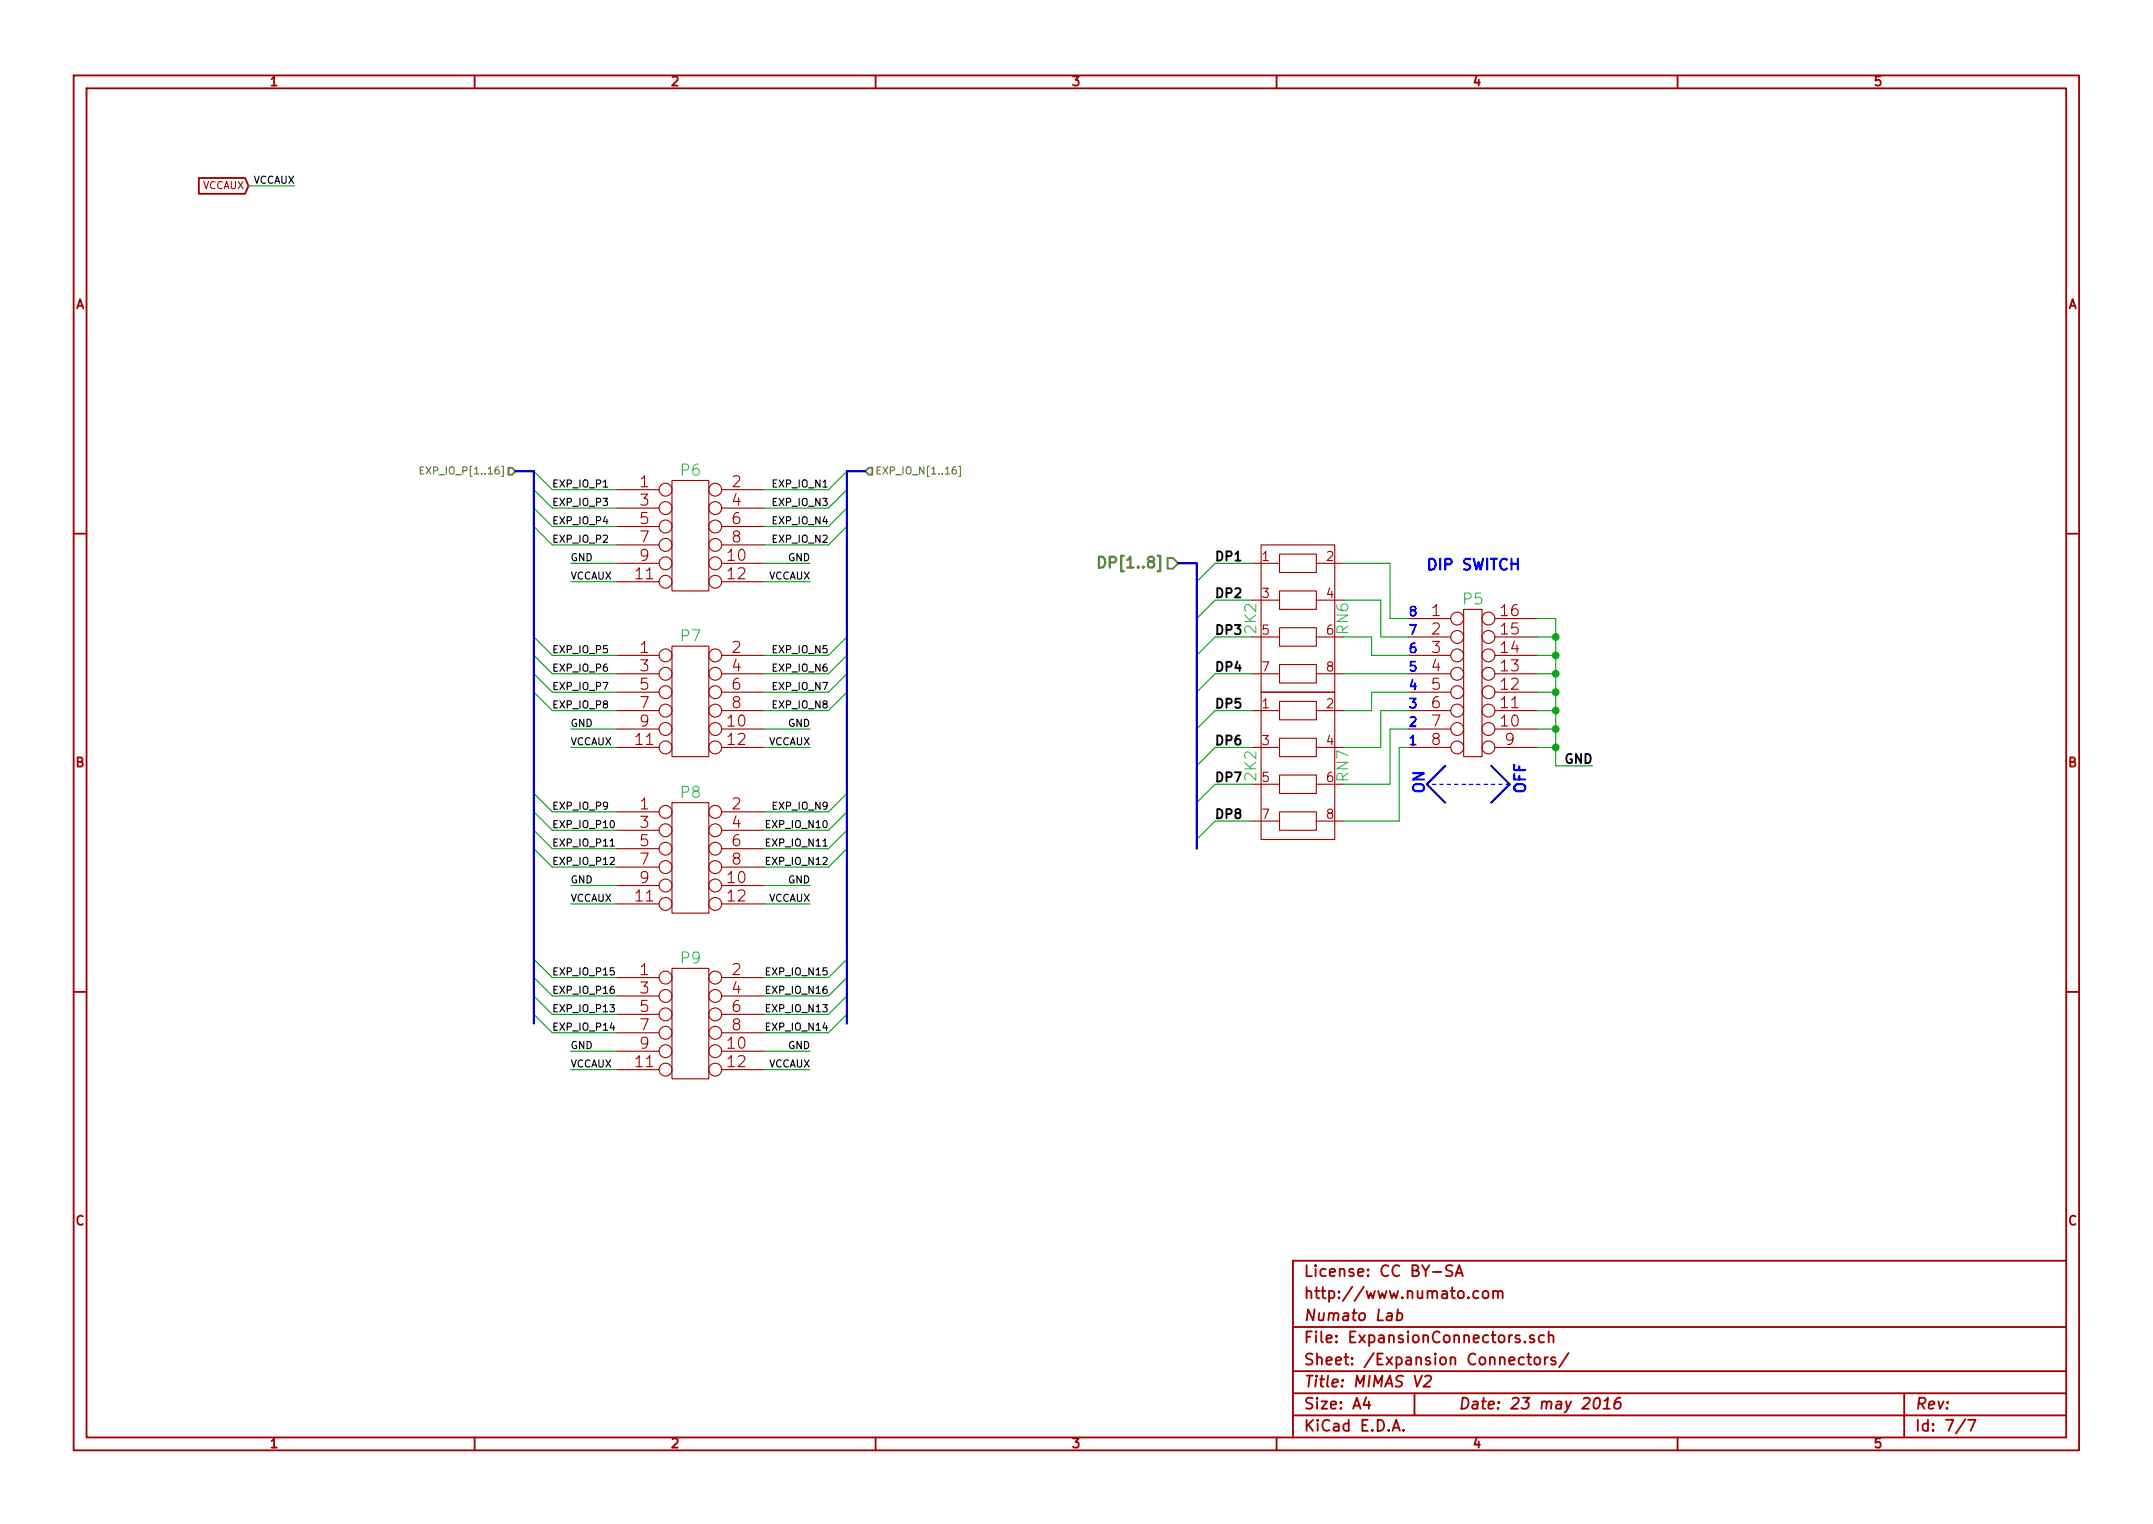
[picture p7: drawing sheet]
<svg xmlns="http://www.w3.org/2000/svg" width="297mm" height="210mm" viewBox="0 0 297 210" stroke-linecap="round" stroke-linejoin="round" font-family="sans-serif">
<g fill="none" stroke="#a00000" stroke-width=".25">
<path d="M10.2 10.4h276.6v189.7h-276.6zM11.9 12.2h273.2v186.1h-273.2zM65.5 10.4v1.8M120.8 10.4v1.8M176.1 10.4v1.8M231.4 10.4v1.8M27.4 24.6h6.4l.5 1-.5 1.1h-6.4zM10.2 73.6h1.7M285.1 73.6h1.7M10.2 136.8h1.7M285.1 136.8h1.7M200.4 174.6a.62 .62 0 0 0-.8 .1 .36 .36 0 0 0 .2 .6 .53 .53 0 0 1 .6 .5l-.1 .1a.68 .68 0 0 1-.8 .1"/>
<path d="M200.8 176.1l.5-1.6 .5 1.6M200.9 175.6h.8M204 178.2a.48 .48 0 0 0-.7 .1v.5a.48 .48 0 0 0 .7 .2M204.6 178.3a.42 .42 0 0 1 .4-.2 .42 .42 0 0 1 .4 .3v.4a.43 .43 0 0 1-.4 .3 .43 .43 0 0 1-.5-.3zM206 178.3a.38 .38 0 0 1 .7 0v.8M206 178.1v1M206.7 178.3a.35 .35 0 0 1 .3-.2 .35 .35 0 0 1 .3 .2v.8M285.1 173.9h-106.7v24.4M65.5 198.3v1.8M120.8 198.3v1.8M176.1 198.3v1.8M178.4 183.1h106.7"/>
<path d="M178.4 189.2h106.7M178.4 195.3h106.7M178.4 192.2h106.7M188.5 192.8l-.4 1h1M188.8 193.3v1.1M192.1 197.4l.5-1.5 .5 1.5M192.3 197h.7M192.8 181.2l.2-.1 .4 .1 .1 .3-.1 .4a.52 .52 0 0 1-.7 .2M192.9 180.6l-.2 1.6M193.6 197.3h.1l-.1 .1-.1-.1h.1v.1M195.1 192.2v3.1M195.2 189.8l.3 1.5 .7-1.5"/>
<path d="M196.6 189.9l.2-.1h.4a.32 .32 0 0 1 .2 .4l-.1 .2-.9 .9h.9M210.3 187.3a.48 .48 0 0 0-.7 .1l-.1 .6a.48 .48 0 0 0 .8 .2M210.4 185.1h.1l-.1 .1-.1-.1h.1v.1M210.7 187.2h.6M210.9 186.7v1.4l.1 .1 .3 .1M211.6 184.3l-.3-.1-.3 .2 .1 .2 .5 .2 .1 .1-.1 .2-.1 .1-.5-.1M211.8 187.4a.42 .42 0 0 1 .4-.2 .42 .42 0 0 1 .3 .3v.5a.43 .43 0 0 1-.4 .3 .43 .43 0 0 1-.4-.3zM213 184.3a.48 .48 0 0 0-.6 0l-.1 .6a.48 .48 0 0 0 .7 .2M213.1 187.2v1.1M213.6 187.2l-.3 .1-.2 .2M213.7 184.3a.38 .38 0 0 1 .6 .1v.8M213.7 183.7v1.5"/>
<path d="M214.6 187.3l-.4-.1-.2 .3 .1 .2 .5 .1 .1 .2-.1 .2-.1 .1-.5-.1M216.4 186.7l-1.3 1.9M220.1 193a.35 .35 0 0 1 .4-.2 .35 .35 0 0 1 .2 .3 .87 .87 0 0 1-.6 1.3l-.1-.1a1.14 1.14 0 0 1 .1-1.3zM221.2 194.4h.9M221.3 193.3l.5-.5-.1 1.6M223.6 192.8a.72 .72 0 0 0-.8 .7l-.1 .7a.52 .52 0 0 0 .9-.1v-.5a.49 .49 0 0 0-.9 .1M231.4 198.3v1.8M262.7 192.2v6.1M271.1 195.8l-1.3 2M271.5 195.9h1l-.6 1.5"/>
</g>
<g fill="none" stroke="#a00000" stroke-width=".15">
<path d="M85.1 67.6h5.8M85.1 70.1h5.8M85.1 72.6h5.8M85.1 75.2h5.8M85.1 77.7h5.8M92.7 66.3h5.1v15.2h-5.1zM99.6 67.6h5.8M99.6 70.1h5.8M99.6 72.6h5.8M99.6 75.2h5.8M99.6 77.7h5.8M172.7 77.7h3.8"/>
<path d="M174 75.2h10.1v20.3h-10.1zM176.5 76.4h5.1v2.6h-5.1zM181.6 77.7h3.8M85.1 80.3h5.8M85.1 90.4h5.8M85.1 93h5.8M85.1 95.5h5.8M85.1 98h5.8M92.7 89.1h5.1v15.3h-5.1zM99.6 80.3h5.8M99.6 90.4h5.8M99.6 93h5.8"/>
<path d="M99.6 95.5h5.8M99.6 98h5.8M172.7 93h3.8M172.7 98h3.8M172.7 87.9h3.8M172.7 82.8h3.8M174 95.5h10.1v20.3h-10.1zM176.5 81.5h5.1v2.6h-5.1zM176.5 86.6h5.1v2.5h-5.1zM176.5 91.7h5.1v2.5h-5.1zM176.5 96.8h5.1v2.5h-5.1zM181.6 93h3.8"/>
<path d="M181.6 98h3.8M181.6 87.9h3.8M181.6 82.8h3.8M194.3 90.4h5.9M194.3 93h5.9M194.3 95.5h5.9M194.3 98h5.9M194.3 85.3h5.9M194.3 87.9h5.9M201.9 84.1h2.6v20.3h-2.6zM206.2 90.4h5.9M206.2 93h5.9"/>
<path d="M206.2 95.5h5.9M206.2 98h5.9M206.2 85.3h5.9M206.2 87.9h5.9M85.1 100.6h5.8M85.1 103.1h5.8M85.1 112h5.8M85.1 114.5h5.8M85.1 117.1h5.8M85.1 119.6h5.8M92.7 110.7h5.1v15.3h-5.1zM99.6 100.6h5.8"/>
<path d="M99.6 103.1h5.8M99.6 112h5.8M99.6 114.5h5.8M99.6 117.1h5.8M99.6 119.6h5.8M172.7 103.1h3.8M172.7 108.2h3.8M172.7 113.3h3.8M176.5 101.8h5.1v2.6h-5.1zM176.5 106.9h5.1v2.6h-5.1zM176.5 112h5.1v2.5h-5.1zM181.6 103.1h3.8"/>
<path d="M181.6 108.2h3.8M181.6 113.3h3.8M194.3 100.6h5.9M194.3 103.1h5.9M206.2 100.6h5.9M206.2 103.1h5.9M85.1 122.2h5.8M85.1 124.7h5.8M85.1 134.9h5.8M85.1 137.4h5.8M85.1 139.9h5.8M92.7 133.6h5.1v15.2h-5.1z"/>
<path d="M99.6 122.2h5.8M99.6 124.7h5.8M99.6 134.9h5.8M99.6 137.4h5.8M99.6 139.9h5.8M85.1 142.5h5.8M85.1 145h5.8M85.1 147.6h5.8M99.6 142.5h5.8M99.6 145h5.8M99.6 147.6h5.8"/>
<circle cx="91.8" cy="77.7" r=".89"/>
<circle cx="91.8" cy="75.2" r=".89"/>
<circle cx="91.8" cy="67.6" r=".89"/>
<circle cx="91.8" cy="70.1" r=".89"/>
<circle cx="91.8" cy="72.6" r=".89"/>
<circle cx="98.7" cy="72.6" r=".89"/>
<circle cx="98.7" cy="67.6" r=".89"/>
<circle cx="98.7" cy="77.7" r=".89"/>
<circle cx="98.7" cy="70.1" r=".89"/>
<circle cx="98.7" cy="75.2" r=".89"/>
<circle cx="91.8" cy="80.3" r=".89"/>
<circle cx="91.8" cy="90.4" r=".89"/>
<circle cx="91.8" cy="93" r=".89"/>
<circle cx="91.8" cy="95.5" r=".89"/>
<circle cx="91.8" cy="98" r=".89"/>
<circle cx="98.7" cy="98" r=".89"/>
<circle cx="98.7" cy="80.3" r=".89"/>
<circle cx="98.7" cy="90.4" r=".89"/>
<circle cx="98.7" cy="95.5" r=".89"/>
<circle cx="98.7" cy="93" r=".89"/>
<circle cx="201" cy="93" r=".89"/>
<circle cx="201" cy="95.5" r=".89"/>
<circle cx="201" cy="85.3" r=".89"/>
<circle cx="201" cy="90.4" r=".89"/>
<circle cx="201" cy="98" r=".89"/>
<circle cx="201" cy="87.9" r=".89"/>
<circle cx="205.4" cy="90.4" r=".89"/>
<circle cx="205.4" cy="95.5" r=".89"/>
<circle cx="205.4" cy="98" r=".89"/>
<circle cx="205.4" cy="85.3" r=".89"/>
<circle cx="205.4" cy="87.9" r=".89"/>
<circle cx="205.4" cy="93" r=".89"/>
<circle cx="91.8" cy="100.6" r=".89"/>
<circle cx="91.8" cy="112" r=".89"/>
<circle cx="91.8" cy="114.5" r=".89"/>
<circle cx="91.8" cy="117.1" r=".89"/>
<circle cx="91.8" cy="103.1" r=".89"/>
<circle cx="91.8" cy="119.6" r=".89"/>
<circle cx="98.7" cy="112" r=".89"/>
<circle cx="98.7" cy="114.5" r=".89"/>
<circle cx="98.7" cy="100.6" r=".89"/>
<circle cx="98.7" cy="117.1" r=".89"/>
<circle cx="98.7" cy="119.6" r=".89"/>
<circle cx="98.7" cy="103.1" r=".89"/>
<circle cx="201" cy="100.6" r=".89"/>
<circle cx="201" cy="103.1" r=".89"/>
<circle cx="205.4" cy="100.6" r=".89"/>
<circle cx="205.4" cy="103.1" r=".89"/>
<circle cx="91.8" cy="134.9" r=".89"/>
<circle cx="91.8" cy="137.4" r=".89"/>
<circle cx="91.8" cy="139.9" r=".89"/>
<circle cx="91.8" cy="124.7" r=".89"/>
<circle cx="91.8" cy="122.2" r=".89"/>
<circle cx="98.7" cy="134.9" r=".89"/>
<circle cx="98.7" cy="139.9" r=".89"/>
<circle cx="98.7" cy="137.4" r=".89"/>
<circle cx="98.7" cy="124.7" r=".89"/>
<circle cx="98.7" cy="122.2" r=".89"/>
<circle cx="91.8" cy="142.5" r=".89"/>
<circle cx="91.8" cy="147.6" r=".89"/>
<circle cx="91.8" cy="145" r=".89"/>
<circle cx="98.7" cy="142.5" r=".89"/>
<circle cx="98.7" cy="147.6" r=".89"/>
<circle cx="98.7" cy="145" r=".89"/>
</g>
<path d="M58 64.9h.3M58.5 64.4h-.5v1h.5M131.9 64.4l-.3 .1a.63 .63 0 0 0 0 .9l.3-.1 .1-.3-.3-.2h-.2l-.1 .2M132.3 64.3h.2v1.4h-.2" fill="none" stroke="#808000" stroke-width=".15"/>
<path d="M70.2 64.5h.4l.5 .5-.5 .5h-.4zM119.9 64.5h.4v1h-.4l-.5-.5zM161.1 77h.7l.8 .7-.8 .8h-.7z" fill="none" stroke="#808000" stroke-width=".25"/>
<path d="M84.2 116.7h.6" fill="none" stroke="#000" stroke-width=".15"/>
<g fill="none" stroke="#00a000" stroke-width=".15">
<path d="M34.3 25.6h6.3M73.7 65l2.5 2.6h8.9M73.7 67.6l2.5 2.5h8.9M73.7 70.1l2.5 2.5h8.9M73.7 72.6l2.5 2.6h8.9M78.7 77.7h6.4M105.4 77.7h6.4M116.8 65l-2.5 2.6h-8.9M116.8 67.6l-2.5 2.5h-8.9M116.8 70.1l-2.5 2.5h-8.9M116.8 72.6l-2.5 2.6h-8.9M172.7 77.7h-5.1l-2.5 2.6"/>
<path d="M185.4 77.7h6.4v7.6h2.5M73.7 87.9l2.5 2.5h8.9M73.7 90.4l2.5 2.6h8.9M73.7 93l2.5 2.5h8.9M73.7 95.5l2.5 2.5h8.9M78.7 80.3h6.4M105.4 80.3h6.4M116.8 87.9l-2.5 2.5h-8.9M116.8 90.4l-2.5 2.6h-8.9M116.8 93l-2.5 2.5h-8.9M116.8 95.5l-2.5 2.5h-8.9M172.7 93h-5.1l-2.5 2.5"/>
<path d="M172.7 98h-5.1l-2.5 2.6M172.7 82.8h-5.1l-2.5 2.5M172.7 87.9h-5.1l-2.5 2.5M185.4 87.9h3.8v2.5h5.1M185.4 93h8.9M185.4 82.8h5.1v5.1h3.8M194.3 95.5h-5.1v2.5h-3.8M194.3 98h-3.8v5.1h-5.1M212.1 90.4h2.5M212.1 93h2.5M212.1 95.5h2.5M212.1 98h2.5"/>
<path d="M212.1 87.9h2.5M212.1 85.3h2.5v20.4h5.1M73.7 109.5l2.5 2.5h8.9M73.7 112l2.5 2.5h8.9M73.7 114.5l2.5 2.6h8.9M73.7 117.1l2.5 2.5h8.9M78.7 100.6h6.4M78.7 103.1h6.4M105.4 100.6h6.4M105.4 103.1h6.4M116.8 109.5l-2.5 2.5h-8.9M116.8 112l-2.5 2.5h-8.9"/>
<path d="M116.8 114.5l-2.5 2.6h-8.9M116.8 117.1l-2.5 2.5h-8.9M172.7 103.1h-5.1l-2.5 2.6M172.7 108.2h-5.1l-2.5 2.5M172.7 113.3h-5.1l-2.5 2.5M194.3 100.6h-2.5v7.6h-6.4M194.3 103.1h-1.3v10.2h-7.6M212.1 100.6h2.5M212.1 103.1h2.5M73.7 132.3l2.5 2.6h8.9M73.7 134.9l2.5 2.5h8.9M73.7 137.4l2.5 2.5h8.9"/>
<path d="M73.7 139.9l2.5 2.6h8.9M78.7 122.2h6.4M78.7 124.7h6.4M105.4 122.2h6.4M105.4 124.7h6.4M116.8 139.9l-2.5 2.6h-8.9M116.8 137.4l-2.5 2.5h-8.9M116.8 134.9l-2.5 2.5h-8.9M116.8 132.3l-2.5 2.6h-8.9M78.7 145h6.4M78.7 147.6h6.4M105.4 145h6.4"/>
<path d="M105.4 147.6h6.4"/>
</g>
<path d="M71.1 65h2.6v76.2M119.4 65h-2.6v76.2M162.6 77.7h2.5v39.4M199.4 105.7l-2.6 2.5 2.6 2.5M205.7 105.7l2.6 2.5-2.6 2.5" fill="none" stroke="#0000c0" stroke-width=".3"/>
<path d="M151.6 76.8a.8 .8 0 0 1 .9 .5 .8 .8 0 0 1-.3 1h-.6z" fill="none" stroke="#808000" stroke-width=".3"/>
<g fill="#00a000" stroke="#00a000" stroke-width=".25">
<circle cx="214.6" cy="87.9" r=".41"/>
<circle cx="214.6" cy="90.4" r=".41"/>
<circle cx="214.6" cy="93" r=".41"/>
<circle cx="214.6" cy="95.5" r=".41"/>
<circle cx="214.6" cy="98" r=".41"/>
<circle cx="214.6" cy="100.6" r=".41"/>
<circle cx="214.6" cy="103.1" r=".41"/>
</g>
<path d="M196.8 108.2h11.5" fill="none" stroke="#00f" stroke-width=".15" stroke-dasharray=".5" stroke-dashoffset=".3"/>
<g font-size="2.1" fill="#00a0a0">
<text x="94" y="65.7">P6</text>
<text x="201.9" y="83.5">P5</text>
<text x="94" y="88.6">P7</text>
<text x="173.4" y="87.3" transform="rotate(-90 173.4 87.3)">2K2</text>
<text x="186.1" y="87.4" transform="rotate(-90 186.1 87.4)">RN6</text>
<text x="173.4" y="107.6" transform="rotate(-90 173.4 107.6)">2K2</text>
<text x="186.1" y="107.8" transform="rotate(-90 186.1 107.8)">RN7</text>
<text x="94" y="110.2">P8</text>
<text x="94" y="133">P9</text>
</g>
<g font-size="2.1" fill="#a00000">
<text x="88.3" y="67.3">1</text>
<text x="88.3" y="69.8">3</text>
<text x="101" y="67.3">2</text>
<text x="101" y="69.8">4</text>
<text x="88.3" y="72.4">5</text>
<text x="88.3" y="74.9">7</text>
<text x="88.3" y="77.5">9</text>
<text x="100.4" y="77.5">10</text>
<text x="101" y="72.4">6</text>
<text x="101" y="74.9">8</text>
<text x="87.7" y="80">11</text>
<text x="100.4" y="80">12</text>
<text x="197.5" y="85.1">1</text>
<text x="197.5" y="87.6">2</text>
<text x="207.1" y="87.6">15</text>
<text x="207.1" y="85.1">16</text>
<text x="88.3" y="90.2">1</text>
<text x="88.3" y="92.7">3</text>
<text x="88.3" y="95.2">5</text>
<text x="101" y="90.2">2</text>
<text x="101" y="92.7">4</text>
<text x="101" y="95.2">6</text>
<text x="197.5" y="90.2">3</text>
<text x="197.5" y="92.7">4</text>
<text x="197.5" y="95.2">5</text>
<text x="207.1" y="95.2">12</text>
<text x="207.1" y="92.7">13</text>
<text x="207.1" y="90.2">14</text>
<text x="88.3" y="97.8">7</text>
<text x="88.3" y="100.3">9</text>
<text x="100.4" y="100.3">10</text>
<text x="101" y="97.8">8</text>
<text x="197.5" y="97.8">6</text>
<text x="197.5" y="100.3">7</text>
<text x="207.1" y="100.3">10</text>
<text x="207.1" y="97.8">11</text>
<text x="87.7" y="102.9">11</text>
<text x="100.4" y="102.9">12</text>
<text x="197.5" y="102.9">8</text>
<text x="207.7" y="102.9">9</text>
<text x="88.3" y="111.8">1</text>
<text x="101" y="111.8">2</text>
<text x="88.3" y="114.3">3</text>
<text x="88.3" y="116.8">5</text>
<text x="88.3" y="119.4">7</text>
<text x="101" y="114.3">4</text>
<text x="101" y="116.8">6</text>
<text x="101" y="119.4">8</text>
<text x="87.7" y="124.5">11</text>
<text x="88.3" y="121.9">9</text>
<text x="100.4" y="121.9">10</text>
<text x="100.4" y="124.5">12</text>
<text x="88.3" y="134.6">1</text>
<text x="88.3" y="137.2">3</text>
<text x="101" y="134.6">2</text>
<text x="101" y="137.2">4</text>
<text x="88.3" y="139.7">5</text>
<text x="88.3" y="142.2">7</text>
<text x="101" y="139.7">6</text>
<text x="101" y="142.2">8</text>
<text x="87.7" y="147.3">11</text>
<text x="88.3" y="144.8">9</text>
<text x="100.4" y="144.8">10</text>
<text x="100.4" y="147.3">12</text>
<text x="179.9" y="179.3">http://www.numato.com</text>
<text x="179.9" y="176.2">License: CC BY-SA</text>
<text x="179.9" y="185.4">File: ExpansionConnectors.sch</text>
<text x="179.9" y="182.3">Numato Lab</text>
<text x="179.9" y="191.5">Title: MIMAS V2</text>
<text x="179.9" y="188.4">Sheet: /Expansion Connectors/</text>
<text x="179.9" y="197.6">KiCad E.D.A.</text>
<text x="179.9" y="194.5">Size: A4</text>
<text x="201.2" y="194.5">Date: 23 may 2016</text>
<text x="264.2" y="194.5">Rev:</text>
<text x="264.2" y="197.6">Id: 7/7</text>
</g>
<text font-size="2.1" fill="#808000" x="152.7" y="78.5">DP[1..8]</text>
<g font-size="2.1" fill="#00f">
<text x="196.8" y="78.7">DIP SWITCH</text>
<text x="196.6" y="109.5" transform="rotate(-90 196.6 109.5)">ON</text>
<text x="210.6" y="109.5" transform="rotate(-90 210.6 109.5)">OFF</text>
</g>
<g font-size="1.8" fill="#a00000">
<text x="37.3" y="11.9">1</text>
<text x="92.7" y="11.9">2</text>
<text x="148" y="11.9">3</text>
<text x="203.3" y="11.9">4</text>
<text x="258.6" y="11.9">5</text>
<text x="10.4" y="42.7">A</text>
<text x="285.3" y="42.7">A</text>
<text x="174.1" y="77.5">1</text>
<text x="183" y="77.5">2</text>
<text x="174.1" y="82.5">3</text>
<text x="183" y="82.5">4</text>
<text x="174.1" y="87.6">5</text>
<text x="183" y="87.6">6</text>
<text x="174.1" y="92.7">7</text>
<text x="183" y="92.7">8</text>
<text x="174.1" y="97.8">1</text>
<text x="183" y="97.8">2</text>
<text x="10.4" y="105.9">B</text>
<text x="174.1" y="102.9">3</text>
<text x="174.1" y="107.9">5</text>
<text x="183" y="102.9">4</text>
<text x="183" y="107.9">6</text>
<text x="285.3" y="105.9">B</text>
<text x="174.1" y="113">7</text>
<text x="183" y="113">8</text>
<text x="10.4" y="169.1">C</text>
<text x="285.3" y="169.1">C</text>
<text x="37.3" y="199.8">1</text>
<text x="92.7" y="199.8">2</text>
<text x="148" y="199.8">3</text>
<text x="203.3" y="199.8">4</text>
<text x="258.6" y="199.8">5</text>
</g>
<g font-size="1.8">
<text x="167.6" y="77.5">DP1</text>
<text x="167.6" y="82.5">DP2</text>
<text x="167.6" y="87.6">DP3</text>
<text x="167.6" y="92.7">DP4</text>
<text x="167.6" y="97.8">DP5</text>
<text x="167.6" y="107.9">DP7</text>
<text x="167.6" y="102.9">DP6</text>
<text x="215.8" y="105.4">GND</text>
<text x="167.6" y="113">DP8</text>
</g>
<g font-size="1.8" fill="#00f">
<text x="194.6" y="87.6">7</text>
<text x="194.6" y="85.1">8</text>
<text x="194.6" y="95.2">4</text>
<text x="194.6" y="92.7">5</text>
<text x="194.6" y="90.2">6</text>
<text x="194.6" y="100.3">2</text>
<text x="194.6" y="97.8">3</text>
<text x="194.6" y="102.9">1</text>
</g>
<text font-size="1.4" fill="#a00000" x="27.8" y="26.1">VCCAUX</text>
<g font-size="1.4">
<text x="34.8" y="25.4">VCCAUX</text>
<text x="76.2" y="67.3">EXP_IO_P1</text>
<text x="76.2" y="69.8">EXP_IO_P3</text>
<text x="106.8" y="67.3">EXP_IO_N1</text>
<text x="106.8" y="69.8">EXP_IO_N3</text>
<text x="76.2" y="74.9">EXP_IO_P2</text>
<text x="76.2" y="72.4">EXP_IO_P4</text>
<text x="78.7" y="77.5">GND</text>
<text x="106.8" y="74.9">EXP_IO_N2</text>
<text x="106.8" y="72.4">EXP_IO_N4</text>
<text x="108.7" y="77.5">GND</text>
<text x="78.7" y="80">VCCAUX</text>
<text x="105.9" y="80">VCCAUX</text>
<text x="76.2" y="90.2">EXP_IO_P5</text>
<text x="76.2" y="92.7">EXP_IO_P6</text>
<text x="76.2" y="95.2">EXP_IO_P7</text>
<text x="106.8" y="90.2">EXP_IO_N5</text>
<text x="106.8" y="92.7">EXP_IO_N6</text>
<text x="106.8" y="95.2">EXP_IO_N7</text>
<text x="76.2" y="97.8">EXP_IO_P8</text>
<text x="78.7" y="100.3">GND</text>
<text x="106.8" y="97.8">EXP_IO_N8</text>
<text x="108.7" y="100.3">GND</text>
<text x="78.7" y="102.9">VCCAUX</text>
<text x="105.9" y="102.9">VCCAUX</text>
<text x="76.2" y="111.8">EXP_IO_P9</text>
<text x="106.8" y="111.8">EXP_IO_N9</text>
<text x="76.2" y="114.3">EXP_IO_P10</text>
<text x="76.2" y="116.8">EXP_IO_P11</text>
<text x="76.2" y="119.4">EXP_IO_P12</text>
<text x="106" y="114.3">EXP_IO_N10</text>
<text x="106" y="116.8">EXP_IO_N11</text>
<text x="106" y="119.4">EXP_IO_N12</text>
<text x="78.7" y="121.9">GND</text>
<text x="78.7" y="124.5">VCCAUX</text>
<text x="105.9" y="124.5">VCCAUX</text>
<text x="108.7" y="121.9">GND</text>
<text x="76.2" y="134.6">EXP_IO_P15</text>
<text x="76.2" y="137.2">EXP_IO_P16</text>
<text x="106" y="134.6">EXP_IO_N15</text>
<text x="106" y="137.2">EXP_IO_N16</text>
<text x="76.2" y="139.7">EXP_IO_P13</text>
<text x="76.2" y="142.2">EXP_IO_P14</text>
<text x="106" y="139.7">EXP_IO_N13</text>
<text x="106" y="142.2">EXP_IO_N14</text>
<text x="78.7" y="144.8">GND</text>
<text x="78.7" y="147.3">VCCAUX</text>
<text x="105.9" y="147.3">VCCAUX</text>
<text x="108.7" y="144.8">GND</text>
</g>
<g font-size="1.4" fill="#808000">
<text x="59.1" y="65.5">EXP_IO_P[1..16]</text>
<text x="120.8" y="65.5">EXP_IO_N[1..16]</text>
</g>
</svg>
